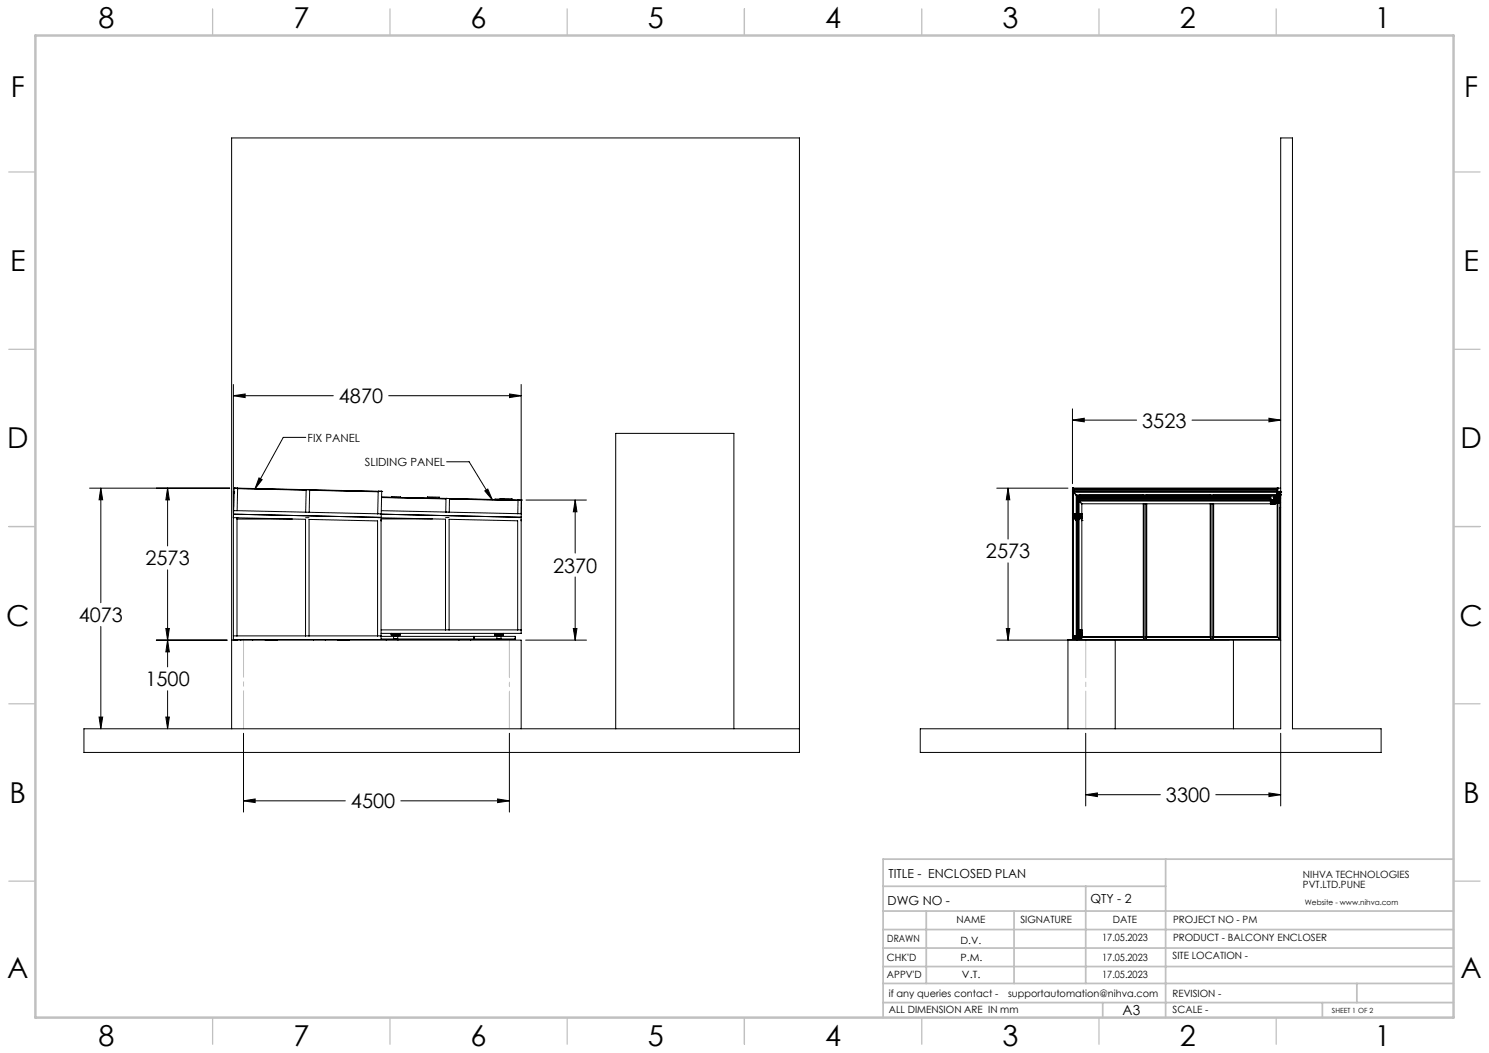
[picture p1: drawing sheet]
<svg xmlns="http://www.w3.org/2000/svg" width="420mm" height="297mm" viewBox="0 0 420 297" stroke-linecap="round" stroke-linejoin="round" font-family="sans-serif">
<g fill="none" stroke="#000" stroke-width=".28">
<path d="M361.2 38.9h3.4v166.7h25v6.6h-130v-6.6h101.6zM65.8 108.4v72.1M65.8 111.6h28.2M65.8 111.6l3.3-.5v1zM109.6 111.6h37.4M143.7 111.1l3.3 .5-3.3 .5zM147 108.4v36.3M302.5 115.3v21.1M302.5 118.5h18.1M302.5 118.5l3.3-.5v1zM336.2 118.5h25M357.9 118l3.3 .5-3.3 .5z"/>
<path d="M25.3 137.7h39.5M28.4 137.7l.6 3.3h-1.1zM28.4 137.7v32.3M47.3 137.7v16.3M47.3 137.7l.5 3.3h-1zM65.9 138.6h.1M65.9 139h.1M65.9 138.6v4.4M66 137.7h.1M66 137.7h1M66 137.7l-.1 6.3M67 137.7h.1"/>
<path d="M67 137.7l19.4 .4M67 137.8l19.4 .5M67 137.7l-.1 6.3M67 137.8l19.4 .4M73.1 134.8l.8 .5-2 2.6zM86.3 123.4h-6.4l-8 14.5M86.4 138.1h.1M86.4 138.1l-.2 6.4M86.4 138.1h.9M87.3 138.1v.1M87.3 138.1l19.4 .5M87.3 138.3l19.4 .4"/>
<path d="M87.3 138.2l19.4 .4M87.3 138.2l-.1 6.3M106.7 138.6l-.2 6.3M106.7 138.6h.1M106.7 138.6h.9M107.6 138.6h.1M107.7 138.6h.1M107.7 138.6l-.2 6.4M126 130.2h6.3l6.6 10.8M136.7 138.5l.9-.6 1.3 3.1zM281.2 137.7h20M284.3 137.7v14.3"/>
<path d="M284.3 137.7l.5 3.3h-1zM302.5 138.6h.1M302.5 137.7h.1M302.5 137.7v42.7M302.5 137.7h58.7M302.5 138.6h57.8M302.5 137.7l.1 .1M302.6 138.6h.1M302.6 138.2h.1M302.6 137.8h.1M302.6 138.6v41.1M302.6 138.6h58.6"/>
<path d="M302.6 137.8h57.7M302.6 137.8v.3M302.6 138.2v.4M302.6 138.6l.2 .2M302.8 138.8h.1M302.8 138.8h57.5M302.8 138.8l.7 .8M302.8 138.8v6.5M303.5 139.6h.1M303.6 139.6h56.8M303.6 139.6v40.8M303.7 139.6v40.9"/>
<path d="M303.8 139.6v40.9M304.4 139.6v.5M304.6 139.6h.1M304.6 139.6v.5M322.5 139.6v.5M322.6 139.6v.5M323.3 139.6v.5M323.5 139.6v.5M341.3 139.6v.5M341.5 139.6v.5M341.6 139.6v.5M342.2 139.6v.5"/>
<path d="M342.3 139.6v.5M360.3 139.6h.1M360.3 139.6l-.1 .7M360.3 138.6h.1M360.3 138.8h.1M360.3 138.1l-57.7 .1M360.3 138.1h.1M360.3 137.7h.1M360.3 138.8v.1M360.3 138.9h.1M360.3 137.7v1.9M360.3 138.7h.1"/>
<path d="M360.3 138.9h.3M360.3 138.6v.1M360.3 138.9l.1 .7M360.4 139.6h.1M360.5 138.6h.1M360.5 138.9v.7M360.5 139.6h.5M360.5 139.5h.1M360.5 138.9h.1M360.5 139h.1M360.5 139.5l-.2 .1M360.6 139.9l-.3-.1-.1 .3"/>
<path d="M360.6 139.9h.1M360.6 139.6h.3M360.6 138.8v.1M360.6 138.6v.1M360.6 138.9h.1M360.6 138.6h.1M360.6 139.6h.1M360.6 138.6v1M360.8 139.6h.1M360.8 138.6h.1M360.9 139.6v1.7h-.5l-.2 .3 .7 .1 .1 .3M360.9 138.8v.1"/>
<path d="M360.9 138.6v1M360.9 138.6v.1M360.9 138.9h.1M360.9 139.9h-.2M360.9 138.9h.3M360.9 139.9h.1M361 138.9h.1M361 138.6h.1M361 139h.1M361 138.9v.7M361 139.5h.1M361 139.5l.2 .1"/>
<path d="M361 139.5v40.9M361 139.8h.2M361 139.7h.2M361.1 139.6h.1M361.1 139.6h-.1M361.1 138.9v.7M361.2 138.6h.1M361.2 138.8v.1M361.2 138.8h.1M361.2 139.6h.1M361.2 138.9h.1M361.2 138.6v.2"/>
<path d="M361.2 138.9v.7M65.8 146h.1M65.9 145h.1M65.9 145v.1M65.9 146h.9M65.9 145l41.6 .9M65.9 144h.1M65.9 144v.1M65.9 144.1l-.1 1.9M65.9 144h1M66.8 146h.1M66.9 146l19.3 .5v32.8"/>
<path d="M66.9 146.4h15.6M66.9 146v33.3M66.9 146v.4M66.9 144l19.3 .5M86.2 144.5h.1M86.2 146h.9M86.3 144.5h.9M87.2 144.5l19.3 .4M106.5 144.9h.1M106.5 146h1M106.6 144.9l.9 .1M107.5 146.5v33.9"/>
<path d="M107.5 145v.9M107.5 145.9v.1M107.5 146.4h14.5M107.5 146l18.2 .4v31.3M107.5 145l39.5 .9M107.5 146v.9M107.6 144l18.1 .4M107.6 140.3l18.2 .4M107.6 140.3l18.2 .3M107.6 140.2l18.2 .4M110.5 140.3v-.2l2.5 .2M120.6 140.5v-.3h3.3v.3"/>
<path d="M125.7 146h.9M125.7 144.4h.1M125.7 144.4l1 .1M125.8 140.6h.1M125.8 140.6l-.1 3.8M125.8 140.6h1M126.7 144.5l19.3 .4M126.8 140.6h.1M126.8 140.6l19.4 .4M126.8 140.8l19.3 .4M126.8 140.7l19.3 .4M126.8 140.6l-.1 3.9"/>
<path d="M139.6 140.9v-.1l2.5 .1M141.1 140.8v-.2l3.3 .1v.3M146 144.9h1M146 146h1M146.1 141.1l-.1 3.8M146.2 141l-.1 .1M146.2 141h.9M147 144.9h.1M147 145.9h.1M147 145.9v32.7h-39.5M147 144.9v1M147.1 141v.1"/>
<path d="M147.1 141h.1M147.1 141.1l-.1 3.8M148.4 141h17M162.2 141l.5 3.4h-1zM162.2 141v15M284.3 158.7v21.8M302.5 145h.1M302.5 145.9h.1M302.5 146.9h.1M302.6 145h.1M302.6 144.9h.1M302.6 146h.1"/>
<path d="M302.6 145.6h.1M302.6 145.7h.1M302.6 145.9h.1M302.6 145.2h.1M302.6 145.3h.1M302.6 146.6h.1M302.6 146.2h.1M302.6 146.3h.1M302.6 146.3v.1M302.6 146h.9M302.6 145.3h.9M302.6 144.9h.2"/>
<path d="M302.6 145.6h.2M302.6 145.6h.9M302.6 146.5h.2M302.6 146.3h.9M302.6 146.6h.2M302.6 144.9v.4M302.7 144.9v.4M302.8 145h.1M302.8 146h.1M302.8 145.9h.1M302.8 145.6h.1M302.8 145.3h.1"/>
<path d="M302.8 146.3h.1M302.8 145h.7M302.8 145.9h.7M302.9 145.2h.1M302.8 145.6h.7M302.8 145.7h.1M302.8 146.2h.1M302.8 145.6v34.1M302.9 146.2h-.1M302.9 146.2h.1M302.9 145.7h.1M302.9 145.7h-.1"/>
<path d="M302.9 145v.2M302.9 145.6v.1M302.9 146h.1M303.4 145.2h.1M303.4 145.7h.1M303.4 145.6l.1 .2M303.4 146.2h.1M303.4 146.1h.1M303.4 145v.2M303.4 146h.1M303.4 146.1v.1M303.5 145.2h.1"/>
<path d="M303.5 145l-.1 .1M303.5 145h.1M303.5 145.8v.1M303.5 146h.1M303.5 146.2v.1M303.5 146l-.1 .1M303.5 145.8h.1M303.5 145.1h.1M303.5 145.1l.1 .1M303.5 145.3h.1M303.5 145.6h.1M303.5 145.7h.1"/>
<path d="M303.5 145.9h.1M303.5 145.9l.1 .1M303.5 146.2h.1M303.5 146.3v.2M303.5 146.3h.1M303.5 145.2v.5M303.6 145.7l-.1 .1M303.6 145.9h-.1M303.6 146.7v.1M303.6 146.8h.1M303.6 146.9h.1M303.6 146l-.1 .2"/>
<path d="M303.6 146.2h.1M304.1 140.2h.1M304.1 140.6h.1M304.1 141v.1M304.1 141h.1M304.1 144.9h.1M304.1 145.9h.1M304.1 146.9h.1M304.1 141l55.2 .1M304.1 140.6h54.3M304.1 144.9v.1M304.1 144.9h1"/>
<path d="M304.1 141.1l1 1M304.2 140.2h.1M304.2 140.6v.1M304.2 141.1h.1M304.2 144.9h.1M304.2 146h.1M304.2 145.6h.1M304.2 145.7h.1M304.2 145.9h.1M304.2 145h.1M304.2 145.1h.1M304.2 145.3h.1"/>
<path d="M304.2 145.6h.9M304.2 145.3h.9M304.2 146.5h.1M304.2 146.2h.1M304.2 146.3h.1M304.2 146.3h.9M304.2 146h.9M304.2 140.2h54.2M304.2 141.1h54.7M304.2 140.2v.4M304.2 140.7v.3M304.2 141.1v36.9"/>
<path d="M304.2 140.7l.1 .3M304.2 140.2l.1 .1M304.2 146.5h.2M304.3 140.3v.3M304.3 144.9v.4M304.3 140.3h54.1M304.4 141.3h.1M304.4 144.9h.1M304.4 146h.1M304.4 145.9h.1M304.4 145.6h.1M304.4 145.3h.1"/>
<path d="M304.4 145h.1M304.4 146.3h.1M304.4 141.3v4M304.4 145.6v33M304.4 141.3h54.3M304.4 145.9h.7M304.4 145.7h.1M304.4 145.1h.1M304.4 145.2h.1M304.4 146.1h.1M304.4 146.1l.1 .1M304.4 146.2h.1"/>
<path d="M304.4 145h.7M304.4 145v.3M304.4 145.6v.3M304.4 145.9v.2M304.4 146.2v.1M304.5 145.7h.1M304.5 145.1h.1M304.5 145.2h.1M304.5 146.2h.1M304.5 145v.2M304.5 145.6v.1M304.5 145.9v.1"/>
<path d="M305 145.6v.2l.1-.1M305 145.7h.1M305 145.2h.1M305 146.2h.1M305 146.1h.1M305 145v.2M305 145.9v.1M305 146.1v.1M305.1 145h.1M305.1 145l-.1 .1M305.1 145.9h.1M305.1 142.1h.1"/>
<path d="M305.1 144.9h.1M305.1 145.7h.1M305.1 144.9l.1 .1M305.1 145v.1M305.2 145.1h.1M305.1 145.6l-.1 .1M305.1 146h.1M305.1 146l-.1 .2M305.1 146l-.1 .1M305.2 146.7h.1M305.2 146.8h.1M305.2 146.9h.1"/>
<path d="M305.2 142.1h53.3M305.2 142.1v35.7M322.5 142.1v37.5h-17.4M322.6 142.1v37.5M323.3 142.1v37.5v-37.5M323.5 142.1v37.5h17.8v-37.5M341.5 142.1v37.5l.1-37.5M342.2 142.1v37.5v-37.5M342.3 142.1v37.5h18M358.4 140.2h.1M358.4 140.6h-54.3M358.4 140.6h.1"/>
<path d="M358.4 141v.1M358.4 141.1h.1M358.4 141.3h.1M358.4 142.1h.1M358.4 141h.1M358.4 141.2h.2M358.4 140.1v2M358.4 140.1h.1M358.4 141.4h.1M358.4 140.1v.1M358.4 141.4h.3M358.4 142v.1"/>
<path d="M358.4 141.4v.6M358.5 142.1h.1M358.5 142v.1M358.6 141.1h.1M358.6 141.4v.7M358.6 142.1h.5M358.6 142h-.2M358.6 142h.1M358.6 141.4h.1M358.6 141.5h.1M358.6 141.1l-.2 .1M358.7 141.3h.1"/>
<path d="M358.7 141.1h.1M358.7 142.1h.1M358.7 141.4h.1M358.7 141.1v1M358.7 141.1h.3M358.9 141.1h.1M359 141.1v1M359 141.1h.1M359 141.3h.1M359 141.4h.1M359 142.1h.1M359 141.1h.3"/>
<path d="M359 141.3h.3M359 141.1v.2M359 141.4v.7M359.1 141.1h.1M359.1 142l.2 .1M359.1 141.5h.1M359.1 141.4h.1M359.1 141.4v.7M359.1 142h.1M359.1 142.1h.1M359.1 141.4v.1M359.1 142v.1"/>
<path d="M359.1 141.4h.2M359.2 142.1h.1M359.2 141.4v.7M359.3 141.1h.1M359.3 141.3h.1M359.3 142.1h.1M359.3 141.4h.1M359.3 140.1l.8 .1M359.3 141.1v.2M359.3 141.4v.7M359.3 140.1v2h.6v-2h-55.8v38.5M359.3 140.8h.8"/>
<path d="M359.3 140.8h.6M359.6 140.1v2M359.9 140.5v.4M359.9 141.4h.1M359.9 141.2h.1M359.9 141.7h.1M359.9 140.8v.1M359.9 140.9h.2M359.9 141.2v.5M360.1 140.2l-.2 .1M360.1 140.2l.7 .1M360.1 140.8v.1"/>
<path d="M360.1 140.9h.1M360.1 140.9h.7v.3h-.5l-.1 .3M360.2 141.4v.1M360.2 140.8v.1M360.3 142v37.6M360.4 142v37.7M360.4 142v37.8M360.8 141.7h.1M360.8 140.3l-.1 .3-.3-.1-.2 .3M360.8 140.3h.1M360.8 141.7v.3h-.9M360.9 141h.1"/>
<path d="M361 141.4v.1M361 141.6h.1M361 141.4h.1M361 141.5v.1M361 140.2h.2M361 140.7h.2M361 140.6h.2M361 143.2h.2M361.1 143.2v37.2M28.4 176.7v28.9M46.8 177.3h1l-.5 3.2zM47.3 160.7v27.4"/>
<path d="M65.8 179.3h.1M65.8 179.3v.1M65.9 179.3l41.6 .1M66.8 179.3h.1M87.1 179.3h.1M87.2 179.3v-32.8l19.3 .4v32.4M107.5 179.5h37.8v.9l-79.5-.1M107.5 177.7h39.5M110.3 178.6v.6h2.6v-.6M110.3 178.9h2.6M111 179.2h.1M111 179.4h1.2"/>
<path d="M111 179.2v.9h1.2v-.9M112.2 179.2h.1M125.7 177.7h.1M126.6 177.7h.1M126.7 177.7v-31.2l19.3 .4v30.8M133.7 179.5v.4M133.7 179.9v.2M139.5 178.9h2.5M139.5 178.6v.6h2.5v-.6M140.2 179.2h.1M140.2 179.4h1.1M140.2 179.2v.9h1.1v-.9"/>
<path d="M141.3 179.2h.1M146 177.7h.1M161.7 177.3h1l-.5 3.2zM162.2 162.7v17.8M283.8 177.3h1l-.5 3.2zM302.5 179.3h.1M302.5 179.3v.1M302.5 179.3h1M302.6 179.3h.1M302.6 180h.1M302.6 179.4h.1M302.6 179.6h.1"/>
<path d="M302.6 179.8h.1M302.6 179.7l.9 .1M302.6 179.8v.5M302.6 179.3v.4M302.7 179.3v.4M302.8 179.3h.1M302.8 180h.1M302.8 179.7h.1M302.8 179.4h.1M302.8 179.4h.7M302.8 179.6h.1M302.8 180v.3"/>
<path d="M302.9 179.6h.1M303.4 179.6h.1M303.5 179.6h.1M303.5 179.5l-.1 .1M303.5 179.3h.1M303.5 179.3l.1 .1M303.5 179.5l.1 .1M303.5 180h.1M303.5 179.8h.1M303.5 179.4v.1M303.5 179.4h.1M303.5 179.6v.1"/>
<path d="M303.5 179.8v.3M303.5 179.9l-.9 .1M303.6 179.5h-.1M304 178.9h1.3M304 178.6h1.3v.6h-1.3zM304.1 179.2v.9l.4-.1M304.1 177.7h.1M304.1 177.7h1M304.1 180l-.3 .3M304.2 177.7h.1M304.2 178.3h.1M304.2 178.4h.1"/>
<path d="M304.2 178.6h.1M304.2 177.9h.1M304.2 178h.1M304.2 178.3h.9M304.2 178l.9 .1M304.2 178v.1M304.2 178.1v.5M304.2 178h.9M304.2 177.7v.3M304.3 177.7v.3M304.4 179.8h.1M304.4 179.2h.1"/>
<path d="M304.4 179.7v.1M304.4 177.7h.1M304.4 178.6h.1M304.4 178.3h.1M304.4 178h.1M304.4 179.2h.5M304.4 178.4h.1M304.4 177.7h.7M304.4 177.9h.1M304.4 177.7v.9M304.4 179.6h.1M304.5 179.9l-.4 .5"/>
<path d="M304.5 179.9l-.1-.2 .2-.2 .3 .1-.1 .3M304.5 179.9v.1M304.5 178.4h.1M304.5 177.9h.1M304.6 179.5h.1M304.6 177.7v.9M304.6 179.2h.1M304.8 179.9l.3 .5M304.8 179.9h.1M304.8 179.6h.1M304.9 179.7h.1M304.9 179.8h.1"/>
<path d="M305 178.4l.1 .2M305 178.4h.1M305 177.9h.1M305.1 177.7h.1M305.1 178.5h.1M305.1 178.6h.1M305.1 177.8h.1M305.1 177.8v.1M305.1 177.9h.1M305.1 177.7l-.1 .2M305.1 179.7h17.4l-17.4 .1M305.2 178.4l-.1 .1"/>
<path d="M305.2 177.9v.5M305.2 178.5v.1M305.2 179.2l-.1 .9-.3-.1M322.6 179.7h.1M322.6 179.8h.1M322.6 179.7v.1M322.6 179.6h.1M323.3 179.7h.1M323.5 179.7l17.8 .1zM341.5 179.7h.1M342.2 179.7h.1M360.3 179.6h.1"/>
<path d="M360.3 179.6l.1 .1M360.4 179.7h.1M360.4 179.7v.1M360.4 179.7l-18.1 .1h18.1M360.4 179.8h.1M360.5 179.8l.5 .5M44.1 180.5h20M47.3 194.8v10.8M47.3 180.5l.5 3.4h-1zM65.3 180.5h81.7v25.1M65.8 180.5h.1M65.9 180.5h.1"/>
<path d="M65.9 180.4v.1M66.1 180.5h.1M66.1 180.4v.1M66.9 180.5h.1M66.9 180.4v.1M67.9 180.4v.1M71.3 180.4v.1M74.8 180.4v.1M78.2 180.4v.1M88.4 180.4v.1M91.8 180.4v.1M95.2 180.4v.1"/>
<path d="M98.5 180.4v.1M108.9 180.4v.1M112.3 180.4v.1M129.4 180.4v.1M132.8 180.4v.1M133.7 180.2h.1M133.7 180.1v.3M145.3 180.2h-37.8M148.3 180.5h17.1M302.6 180.1h.1M302.6 180.3h.1M302.6 180.3v.1"/>
<path d="M302.8 180.3v.1M302.8 180.3h.1M302.9 180.1h.1M302.8 180.3h.7M303.4 180.1l.1 .2M303.4 180.1h.1M303.5 180.1h.1M303.5 180.3h.1M303.5 180.2l.1 .1M303.6 180.1l-.1 .1M303.6 180.3l-.1 .1M303.8 180.4h.1"/>
<path d="M303.8 180.3v.1M304.7 180.3h.1M304.7 180.3l-.2 .1M304.7 180.3v.1M306.3 180.4v.1M314.6 180.5v25.1M322.5 180.1h.1M322.7 180.1h.6M323.4 180.1h.1M341.4 180.1h.1M341.6 180.1h.5M342.2 180.1h.1"/>
<path d="M347.9 180.5v25.1M361 180.3v.1M361 180.4h.1M361.1 180.4h.1M361.1 180.4h-59.9v25.2M361.1 180.4l.1 .1h-80M27.9 202.2h1.1l-.6 3.4zM46.8 202.2h1l-.5 3.4zM65.3 205.6v-166.7h160.2v173.3h-201.8v-6.6h201.8M68.7 206.8v22.3M143.7 206.8v22.3M173.7 205.6v-83.4h33.3v83.4"/>
<path d="M306.2 206.8v20.5M361.2 206.8v20.5M68.7 225.9l3.3-.5v1zM68.7 225.9h28.7M113.1 225.9h30.6M140.4 225.4l3.3 .5-3.3 .5zM306.2 224.2l3.3-.5v1zM306.2 224.2h21.1M342.9 224.2h18.3M357.9 223.7l3.3 .5-3.3 .5z"/>
</g>
<path d="M68.7 205.5v-25.2" fill="none" stroke="#c0c0c0" stroke-width=".28" stroke-dasharray="15.2 1.3 1.3 1.3" stroke-dashoffset="4.5"/>
<path d="M143.7 205.5v-25M306.3 205.5v-25" fill="none" stroke="#c0c0c0" stroke-width=".28" stroke-dasharray="15.2 1.3 1.3 1.3" stroke-dashoffset="4.6"/>
<g fill="none" stroke="#c0c0c0" stroke-width=".35">
<path d="M60 2.5v7.5M110 2.5v7.5M160 2.5v7.5M210 2.5v7.5M260 2.5v7.5M310 2.5v7.5M360 2.5v7.5M2.5 48.5h7.5M410 48.5h7.5M2.5 98.5h7.5M410 98.5h7.5M2.5 148.5h7.5"/>
<path d="M410 148.5h7.5M2.5 198.5h7.5M410 198.5h7.5M2.5 248.5h7.5M410 248.5h7.5M60 287v7.5M110 287v7.5M160 287v7.5M210 287v7.5M260 287v7.5M310 287v7.5M360 287v7.5"/>
</g>
<g fill="none" stroke="#c0c0c0" stroke-width=".5">
<path d="M249.1 257h160.9M249.1 250h79.7M261.3 257v20.4M286 257v20.4M306.2 250v27.4M328.8 242.3v44.7M410 242.3h-160.9v44.7M249.1 272.6h160.9M249.1 267.4h160.9M249.1 262.2h160.9M249.1 277.4h160.9M382.7 277.4v5.4"/>
<path d="M249.1 282.8h160.9M311 282.8v4.2M373 282.8v4.2"/>
</g>
<path d="M10 10h400v277h-400z" fill="none" stroke="#c0c0c0" stroke-width=".7"/>
<g fill="#000">
<path d="M28.4 137.7l.6 3.3h-1.1zM27.9 202.2h1.1l-.6 3.4zM47.3 137.7l.5 3.3h-1zM46.8 177.3h1l-.5 3.2zM65.8 111.6l3.3-.5v1zM143.7 111.1l3.3 .5-3.3 .5zM162.2 141l.5 3.4h-1zM161.7 177.3h1l-.5 3.2zM47.3 180.5l.5 3.4h-1zM46.8 202.2h1l-.5 3.4zM302.5 118.5l3.3-.5v1zM357.9 118l3.3 .5-3.3 .5zM306.2 224.2l3.3-.5v1zM357.9 223.7l3.3 .5-3.3 .5zM284.3 137.7l.5 3.3h-1zM283.8 177.3h1l-.5 3.2z"/>
<path d="M73.1 134.8l.8 .5-2 2.6zM136.7 138.5l.9-.6 1.3 3.1z"/>
<path d="M140.4 225.4l3.3 .5-3.3 .5zM68.7 225.9l3.3-.5v1z"/>
</g>
<g font-size="8.1">
<text x="27.8" y="8">8</text>
<text x="82.8" y="8">7</text>
<text x="132.8" y="8">6</text>
<text x="182.8" y="8">5</text>
<text x="232.8" y="8">4</text>
<text x="282.8" y="8">3</text>
<text x="332.8" y="8">2</text>
<text x="387.8" y="8">1</text>
<text x="3" y="27.2">F</text>
<text x="413" y="27.2">F</text>
<text x="2.8" y="76.5">E</text>
<text x="412.8" y="76.5">E</text>
<text x="2" y="126.5">D</text>
<text x="412" y="126.5">D</text>
<text x="1.7" y="176.5">C</text>
<text x="411.7" y="176.5">C</text>
<text x="2.7" y="226.5">B</text>
<text x="412.7" y="226.5">B</text>
<text x="2" y="275.7">A</text>
<text x="412" y="275.7">A</text>
<text x="27.8" y="295">8</text>
<text x="82.8" y="295">7</text>
<text x="132.8" y="295">6</text>
<text x="182.8" y="295">5</text>
<text x="232.8" y="295">4</text>
<text x="282.8" y="295">3</text>
<text x="332.8" y="295">2</text>
<text x="387.8" y="295">1</text>
</g>
<g font-size="5.6">
<text x="95.6" y="113.8">4870</text>
<text x="322.2" y="120.6">3523</text>
<text x="41" y="159.5">2573</text>
<text x="156" y="161.5">2370</text>
<text x="278.1" y="157.5">2573</text>
<text x="22.2" y="175.5">4073</text>
<text x="41" y="193.6">1500</text>
<text x="99" y="228">4500</text>
<text x="328.9" y="226.3">3300</text>
</g>
<text font-size="3.9" x="316.7" y="286.4">A3</text>
<g font-size="3.5">
<text x="250.7" y="247.6">TITLE - ENCLOSED PLAN</text>
<text x="250.4" y="255.1">DWG NO -</text>
<text x="307.6" y="254.8">QTY - 2</text>
</g>
<g font-size="3.2">
<text x="86.8" y="124.6">FIX PANEL</text>
<text x="102.9" y="131.4">SLIDING PANEL</text>
</g>
<g font-size="2.8">
<text x="367.5" y="247.7">NIHVA TECHNOLOGIES</text>
<text x="367.5" y="250.5">PVT.LTD.PUNE</text>
<text x="269.8" y="260.4">NAME</text>
<text x="287.8" y="260.4">SIGNATURE</text>
<text x="313.9" y="260.5">DATE</text>
<text x="330.9" y="260.5">PROJECT NO - PM</text>
<text x="250.3" y="265.7">DRAWN</text>
<text x="270.9" y="266.1">D.V.</text>
<text x="310.9" y="265.5">17.05.2023</text>
<text x="330.9" y="265.5">PRODUCT - BALCONY ENCLOSER</text>
<text x="250.2" y="271.1">CHK'D</text>
<text x="250.2" y="275.8">APPV'D</text>
<text x="270.9" y="271.1">P.M.</text>
<text x="271.3" y="275.8">V.T.</text>
<text x="310.9" y="271.1">17.05.2023</text>
<text x="310.9" y="275.8">17.05.2023</text>
<text x="330.7" y="270.6">SITE LOCATION -</text>
<text x="250.7" y="281.1">if any queries contact -</text>
<text x="284.3" y="281.1">supportautomation@nihva.com</text>
<text x="330.7" y="281.1">REVISION -</text>
<text x="250.7" y="285.6">ALL DIMENSION ARE IN mm</text>
<text x="330.7" y="285.6">SCALE -</text>
</g>
<text font-size="2.1" x="368.1" y="255.1">Website - www.nihva.com</text>
<text font-size="2" x="375.7" y="285.6">SHEET 1 OF 2</text>
</svg>
